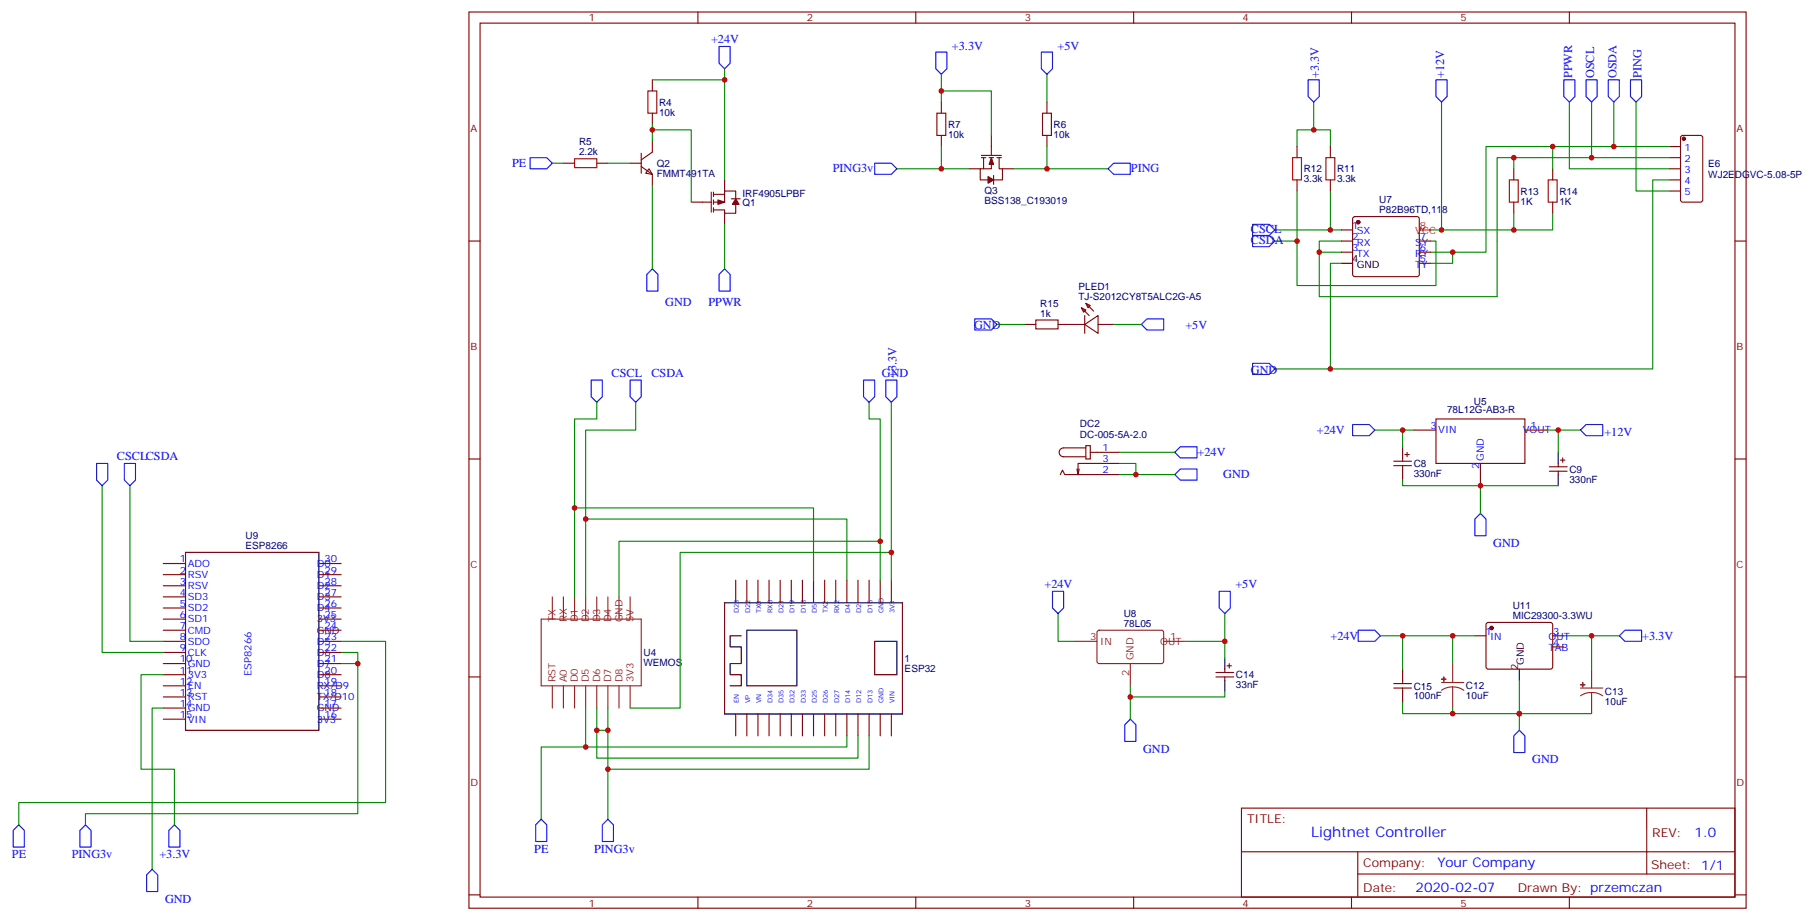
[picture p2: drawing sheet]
<svg xmlns="http://www.w3.org/2000/svg" width="577mm" height="292mm" viewBox="0 0 577 292" stroke-linecap="round" stroke-linejoin="round" font-family="sans-serif">
<g fill="none" stroke="#870000" stroke-width=".35">
<path d="M148.8 3.8h405.4v284.3h-405.4zM152.4 7.3h398.3v277.3h-398.3zM221.5 3.8v3.5M290.7 3.8v3.5M359.8 3.8v3.5M428.9 3.8v3.5M498.1 3.8v3.5M207 25.3v3.6M207 35.9v3.5M297.4 35.9h2.8v7.1h-2.8zM298.8 32.4v3.5M330.9 35.9h2.8v7.1h-2.8z"/>
<path d="M332.3 32.4v3.5M178.8 51.8h3.6M189.4 51.8h3.5M200 51.8h3.5M203.5 52.8l3.5 2.5v3.5M203.5 48.6v6.4M206 53.6l1 1.7-2.1-.3zM207 44.7v3.6l-3.5 2.4M230 57.1v3.5M298.8 43v3.5M307.6 53.6h3.5M311.5 50h1.4"/>
<path d="M311.5 49.3h6.3M312.2 50v3.6M313.9 50h1.4M314.6 50v3.6h-3.5v3.5h2.5M314.6 43v6.3M315.3 55.7v2.8M316.4 50h1.4M317.1 50v3.6h1.1v3.5h-2.9M318.2 53.6h3.5M332.3 43v3.5M411.7 46.5v3.5M411.7 57.1v3.5"/>
<path d="M422.2 46.5v3.5M422.2 57.1v3.5M480.4 53.6v3.5M492.8 53.6v3.5M529.8 46.5h3.6M529.8 50h3.6M529.8 53.6h3.6M529.8 57.1h3.6M533.6 43.2l.5-.2h5.6l.7 .4v20l-.4 .7h-5.9l-.7-.4v-20zM148.8 76.5h3.6M219.4 64.1h6.3M225.7 61v6.3"/>
<path d="M226.4 61v1.4M226.4 63.4v1.4M226.4 65.9v1.4M226.4 61.7h3.6M230 67.7v3.5M232.1 63.1h2.8M233.5 63.1v-2.5h-3.5v3.5h-3.6M233.5 64.8v2.9h-3.5v-1.1h-3.6M425.8 76.5h3.5M425.8 73h3.5M429.5 68.9l.5-.2h19.8l.5 .2 .2 .5v17.7l-.3 .5-.4 .2h-19.8l-.5-.3-.2-.4v-17.7zM450.5 76.5h3.5"/>
<path d="M480.4 64.1v3.6M492.8 64.1v3.6M529.8 60.6h3.6M550.7 76.5h3.5M343.2 97.6l1.4 .8-.7 .7zM343.2 97.6l2.5 2.5M344.6 96.2l1.4 .7-.7 .7zM344.6 96.2l2.5 2.5M425.8 80h3.5M450.5 80h3.5M450.5 83.5h3.5M325.2 102.9h3.6"/>
<path d="M328.8 101.5h7v2.9h-7zM335.8 102.9h8.5M344.3 102.9l4.2-2.8v5.7zM344.3 100.1v5.7M348.5 102.9h4.9M448.7 136.5h7.1M455.8 132.9h28.2v14.1h-28.2zM484 136.5h7M148.8 145.6h3.6M336.5 150.6l.7-1.4 .7 1.4h17.3M342.5 148.8l-.3 1.8M344.6 141.4h1.4v4.2h-1.4z"/>
<path d="M344.6 142.1h-7a1.41 1.41 0 0 0-1.4 1.4 1.41 1.41 0 0 0 1.4 1.4h7M346 143.5h9.2M355.2 147h-13v3.6l-.4-1.8M442.3 146.3h5.7M442.3 147.7h5.7M445.2 145.3v1M445.2 147.7v1.1M445.9 144.2h1.4M446.6 143.5v1.4M469.9 147v7.1M491.7 148.1h5.7M491.7 149.5h5.7"/>
<path d="M494.6 147v1.1M494.6 149.5v1.1M495.3 146h1.4M496 145.3v1.4M550.7 145.6h3.5M51.8 178.8h7.1M101.2 178.8h7.1M51.8 182.3h7.1M51.8 185.8h7.1M51.8 189.4h7.1M51.8 192.9h7.1M51.8 196.4h7.1"/>
<path d="M51.8 200h7.1M101.2 182.3h7.1M101.2 185.8h7.1M101.2 189.4h7.1M101.2 192.9h7.1M101.2 196.4h7.1M101.2 200h7.1M233.5 184.1v6.9M237 184.1v6.9M240.6 184.1v6.9M244.1 184.1v6.9M247.6 184.1v6.9"/>
<path d="M251.1 184.1v6.9M254.7 184.1v6.9M258.2 184.1v6.9M261.7 184.1v6.9M265.3 184.1v6.9M268.8 184.1v6.9M272.3 184.1v6.9M275.8 184.1v6.9M279.4 184.1v6.9M282.9 184.1v6.9M471.9 197.7l.4-.2h19.8l.5 .2 .2 .5-.1 13.7-.6 .4-20-.1-.5-.6v-13.4zM51.8 203.5h7.1"/>
<path d="M51.8 207h7.1M51.8 210.5h7.1M51.8 214.1h7.1M51.8 217.6h7.1M101.2 203.5h7.1M101.2 207h7.1M101.2 210.5h7.1M101.2 214.1h7.1M101.2 217.6h7.1M148.8 214.8h3.6M385.9 214.8h5.6M385.9 213.4h5.6"/>
<path d="M388.7 212.3v1.1M388.7 214.8v1M389.4 211.2h1.4M390.1 210.5v1.4M442.3 216.9h5.7M442.3 218.3h5.7M445.2 215.8v1.1M445.2 218.3v1.1M468.1 201.7h3.5M492.8 201.7h3.5M492.8 205.2h3.5M550.7 214.8h3.5"/>
<path d="M51.8 221.1h7.1M51.8 224.6h7.1M51.8 228.2h7.1M101.2 221.1h7.1M101.2 224.6h7.1M101.2 228.2h7.1M233.5 226.5v7M237 226.5v7M240.6 226.5v7M244.1 226.5v7M247.6 226.5v7M251.1 226.5v7"/>
<path d="M254.7 226.5v7M258.2 226.5v7M261.7 226.5v7M265.3 226.5v7M268.8 226.5v7M272.3 226.5v7M275.8 226.5v7M279.4 226.5v7M282.9 226.5v7M394 256.4h156.7v28.2h-156.7zM522.6 256.4l.1 20.9M394.1 270.2h156.4"/>
<path d="M430.9 277.3h119.6M430.9 270.2v14.2M148.8 283.9h3.6M221.5 284.6v3.5M290.7 284.6v3.5M359.8 284.6v3.5M428.9 284.6v3.5M498.1 284.6v3.5M550.7 283.9h3.5"/>
</g>
<g fill="none" stroke="#8c2424" stroke-width=".35">
<path d="M171.8 196.4h31.7v21.2h-31.7zM175.3 189.4v7M178.8 189.4v7M182.4 189.4v7M185.9 189.4v7M189.4 189.4v7M192.9 189.4v7M196.5 189.4v7M200 189.4v7M175.3 217.6v7M178.8 217.6v7M182.4 217.6v7"/>
<path d="M185.9 217.6v7M189.4 217.6v7M192.9 217.6v7M196.5 217.6v7M200 217.6v7M341.1 203.5h7.1M348.4 200.2l.5-.2h20l.4 .7v9.4l-.7 .4h-20l-.4-.7v-9.1zM358.7 210.5v7.1M369.3 203.5h7.1M457.5 216.5h7.1M461 217.9l1.9 .3 1.7 .8M461 217.9l-1.8 .3-1.7 .8"/>
<path d="M461 210.5v6M461 217.9v6.7M501.6 218.3h7.1M505.1 219.7l1.9 .2 1.7 .9M505.1 219.7l-1.8 .2-1.7 .9M505.1 212.3v6M505.1 219.7v6.7"/>
</g>
<g fill="none" stroke="#008700" stroke-width=".35">
<path d="M207 25.3h23M207 39.4v1.8M230 21.8v35.3M298.8 28.9h15.8v14.1M298.8 23.6v8.8M332.3 23.6v8.8M416.9 32.4v8.8M457.5 32.4v40.6h-3.5M498.1 32.4v21.2h31.7M505.1 32.4v17.6M512.2 32.4v14.1M519.3 32.4v28.2h10.5"/>
<path d="M175.3 51.8h3.5M192.9 51.8h7.1M207 44.7v-3.5h12.4v22.9M207 58.8v26.5M284.7 53.6h14.1M298.8 46.5v7.1h8.8M321.7 53.6h30M332.3 46.5v7.1M411.7 46.5v-5.3h10.5v5.3M480.4 50v3.6M492.8 46.5v7.1M529.8 50h-54.6v44.1h-56.5v-14.1h7.1"/>
<path d="M529.8 57.1h-5.3v60h-102.3M529.8 46.5h-58.2v33.5h-10.6M230 71.2v14.1M404.6 76.5h7.1v14.1h44.1v-14.1h-1.8M404.6 73h21.2M411.7 60.6v15.9M422.2 60.6v12.4M425.8 76.5h-7.1v3.5M480.4 67.7v5.3M492.8 67.7v5.3h-35.3M425.8 83.5h-3.6v33.6h-17.6M454 80h7v3.5h-7"/>
<path d="M316.4 102.9h8.8M353.4 102.9h8.9M189.4 127.6v5.3h-7v28.2M201.8 127.6v8.9h-15.9v28.2M275.8 127.6v5.3h3.6v38.8M282.9 127.6v47.7M436.4 136.5h12.3M445.2 136.5v5.2M491 136.5h10.6M494.6 136.5v7M32.4 154.1v52.9h19.4M41.2 154.1v49.4h10.6"/>
<path d="M355.2 147h5.3v3.6M355.2 143.5h17.7M355.2 150.6h17.7M445.2 152.3v1.8h24.7M494.6 154.1h-24.7v8.8M258.2 184.1v-23h-75.8v28.3M268.8 184.1v-19.4h-82.9v24.7M279.4 184.1v-12.4h-82.9v17.7M282.9 184.1v-8.8h-67v49.3h-15.9M335.8 194.7v8.8h5.3M388.7 194.7v8.8h-12.3M51.8 214.1h-7v30h10.6v17.6"/>
<path d="M108.3 207h5.3v51.2h-86.5v3.5M108.3 203.5h14.1v51.1h-116.4v7.1M108.3 210.5h5.3M358.7 217.6v10.6M388.7 219.4v1.7h-30M388.7 203.5v5.3M438.1 201.7h30M445.2 201.7v10.6M461 201.7v8.8M482.2 215.8v15.9M496.3 201.7h17.7M505.1 201.7v10.6"/>
<path d="M51.8 224.6h-3.5v51.2M185.9 224.6v12.4h82.9v-3.5M185.9 237h-14.1v22.9M189.4 224.6v15.9h82.9v-7M189.4 231.7h3.5M192.9 224.6v19.5h82.9v-10.6M445.2 222.9v3.5h15.8M461 224.6v1.8h44.1M192.9 244.1v15.8"/>
</g>
<g fill="none" stroke="#00f" stroke-width=".35">
<path d="M228.2 14.7h3.5v5.3l-1.7 1.8-1.8-1.8zM297 16.5h3.5v5.3l-1.7 1.8-1.8-1.8zM330.5 16.5h3.5v5.3l-1.7 1.8-1.8-1.8zM415.2 25.3h3.5v5.3l-1.8 1.8-1.7-1.8zM455.8 25.3h3.5v5.3l-1.8 1.8-1.7-1.8zM496.3 25.3h3.6v5.3l-1.8 1.8-1.8-1.8zM503.4 25.3h3.5v5.3l-1.8 1.8-1.7-1.8zM510.4 25.3h3.6v5.3l-1.8 1.8-1.8-1.8zM517.5 25.3h3.5v5.3l-1.7 1.8-1.8-1.8zM168.2 50h5.3l1.8 1.8-1.8 1.8h-5.3zM277.6 51.8h5.3l1.8 1.8-1.8 1.7h-5.3zM353.4 51.8h5.3v3.5h-5.3l-1.7-1.7z"/>
<path d="M397.5 74.7h5.3l1.8 1.8-1.8 1.7h-5.3zM397.5 71.2h5.3l1.8 1.8-1.8 1.7h-5.3zM207 85.3l1.8 1.8v5.3h-3.5v-5.3zM230 85.3l1.7 1.8v5.3h-3.5v-5.3zM309.4 101.2h5.2l1.8 1.7-1.8 1.8h-5.2zM364 101.2h5.3v3.5h-5.3l-1.7-1.8zM397.5 115.3h5.3l1.8 1.8-1.8 1.7h-5.3zM187.6 120.6h3.6v5.3l-1.8 1.7-1.8-1.7zM200 120.6h3.5v5.3l-1.7 1.7-1.8-1.7zM274.1 120.6h3.5v5.3l-1.8 1.7-1.7-1.7zM281.1 120.6h3.6v5.3l-1.8 1.7-1.8-1.7zM429.3 134.7h5.3l1.8 1.8-1.8 1.7h-5.3z"/>
<path d="M503.4 134.7h5.3v3.5h-5.3l-1.8-1.7zM30.7 147h3.5v5.3l-1.8 1.8-1.7-1.8zM39.5 147h3.5v5.3l-1.8 1.8-1.7-1.8zM372.9 143.5l1.7-1.8h5.3v3.6h-5.3zM374.6 148.8h5.3v3.5h-5.3l-1.7-1.7zM469.9 162.9l1.7 1.8v5.3h-3.5v-5.3zM334 187.6h3.6v5.3l-1.8 1.8-1.8-1.8zM387 187.6h3.5v5.3l-1.8 1.8-1.7-1.8zM431.1 200h5.3l1.7 1.7-1.7 1.8h-5.3zM515.7 200h5.3v3.5h-5.3l-1.7-1.8zM358.7 228.2l1.8 1.7v5.3h-3.5v-5.3zM482.2 231.7l1.8 1.8v5.3h-3.6v-5.3z"/>
<path d="M171.8 259.9l1.7 1.8v5.3h-3.5v-5.3zM192.9 259.9l1.8 1.8v5.3h-3.5v-5.3zM4.2 263.5l1.8-1.8 1.7 1.8v5.2h-3.5zM25.4 263.5l1.7-1.8 1.8 1.8v5.2h-3.5zM48.3 275.8l1.8 1.8v5.3h-3.6v-5.3zM53.6 263.5l1.8-1.8 1.7 1.8v5.2h-3.5z"/>
</g>
<g fill="#870000" stroke="#870000" stroke-width=".35">
<path d="M314.6 50l.7 2.1h-1.4z"/>
<path d="M313.6 56l1.7 1.1-1.7 1z"/>
<path d="M233.5 63.1l1.1 1.7h-2.2z"/>
<path d="M227.9 63.4l2.1 .7-2.1 .7z"/>
<circle cx="534.4" cy="44" r=".53"/>
<circle cx="431.1" cy="70.5" r=".53"/>
<circle cx="473.4" cy="199.2" r=".53"/>
</g>
<path d="M205.6 28.9h2.9v7h-2.9zM182.4 50.4h7v2.8h-7zM410.2 50h2.9v7.1h-2.9zM420.8 50h2.9v7.1h-2.9zM479 57.1h2.9v7h-2.9zM491.4 57.1h2.8v7h-2.8z" fill="none" stroke="#a10000" stroke-width=".35"/>
<g fill="none" stroke="#000" stroke-width=".35">
<path d="M425.8 83.5h3.5M445.2 141.7v3.6M445.2 148.8v3.5M494.6 143.5v3.5M494.6 150.6v3.5M58.9 175.3h42.3v56.4h-42.3zM230 191.2h56.4v35.3h-56.4zM237 200h15.9v17.6h-15.9zM235.3 201.7h-3.6v3.5h3.6v5.3h-3.6v3.6h3.6v3.5h-3.6M277.6 203.5h7.1v10.6h-7.1zM388.7 208.8v3.5M388.7 215.8v3.6"/>
<path d="M445.2 212.3v3.5M445.2 219.4v3.5M482.2 212.3v3.5"/>
</g>
<path d="M450.5 73h3.5" fill="none" stroke="#f00" stroke-width=".35"/>
<g fill="#8c2424" stroke="#8c2424" stroke-width=".35">
<path d="M457.5 215.5h1.4z"/>
<path d="M458.2 214.8l.1 1.4z"/>
<path d="M501.6 217.2l1.4 .1z"/>
<path d="M502.3 216.5l.1 1.4z"/>
</g>
<g fill="#c00">
<circle cx="457.5" cy="73" r=".88"/>
<circle cx="422.2" cy="117.1" r=".88"/>
<circle cx="298.8" cy="28.9" r=".88"/>
<circle cx="388.7" cy="203.5" r=".88"/>
<circle cx="185.9" cy="237" r=".88"/>
<circle cx="445.2" cy="136.5" r=".88"/>
<circle cx="469.9" cy="154.1" r=".88"/>
<circle cx="445.2" cy="201.7" r=".88"/>
<circle cx="482.2" cy="226.4" r=".88"/>
<circle cx="505.1" cy="201.7" r=".88"/>
<circle cx="360.5" cy="150.6" r=".88"/>
<circle cx="279.4" cy="171.7" r=".88"/>
<circle cx="282.9" cy="175.3" r=".88"/>
<circle cx="182.4" cy="161.1" r=".88"/>
<circle cx="422.2" cy="73" r=".88"/>
<circle cx="416.9" cy="41.2" r=".88"/>
<circle cx="411.7" cy="76.5" r=".88"/>
<circle cx="185.9" cy="164.7" r=".88"/>
<circle cx="461" cy="201.7" r=".88"/>
<circle cx="461" cy="226.4" r=".88"/>
<circle cx="192.9" cy="244.1" r=".88"/>
<circle cx="494.6" cy="136.5" r=".88"/>
<circle cx="192.9" cy="231.7" r=".88"/>
<circle cx="189.4" cy="231.7" r=".88"/>
<circle cx="358.7" cy="221.1" r=".88"/>
<circle cx="332.3" cy="53.6" r=".88"/>
<circle cx="298.8" cy="53.6" r=".88"/>
<circle cx="418.7" cy="80" r=".88"/>
<circle cx="505.1" cy="50" r=".88"/>
<circle cx="480.4" cy="50" r=".88"/>
<circle cx="492.8" cy="46.5" r=".88"/>
<circle cx="512.2" cy="46.5" r=".88"/>
<circle cx="461" cy="80" r=".88"/>
<circle cx="480.4" cy="73" r=".88"/>
<circle cx="113.6" cy="210.5" r=".88"/>
<circle cx="230" cy="25.3" r=".88"/>
<circle cx="207" cy="41.2" r=".88"/>
</g>
<text font-size="4.6" fill="#00f" x="416.1" y="265.4">Lightnet Controller</text>
<g font-size="4.2" fill="#00f">
<text x="537.8" y="265.7">1.0</text>
<text x="456.2" y="275.2">Your Company</text>
<text x="449.3" y="283">2020-02-07</text>
</g>
<g font-size="3.9" fill="#00f">
<text x="225.7" y="13.8">+24V</text>
<text x="302.1" y="16">+3.3V</text>
<text x="335.6" y="16">+5V</text>
<text x="418.6" y="24.8" transform="rotate(-90 418.6 24.8)">+3.3V</text>
<text x="458.4" y="24.8" transform="rotate(-90 458.4 24.8)">+12V</text>
<text x="498.9" y="24.8" transform="rotate(-90 498.9 24.8)">PPWR</text>
<text x="506" y="24.8" transform="rotate(-90 506 24.8)">OSCL</text>
<text x="513.1" y="24.8" transform="rotate(-90 513.1 24.8)">OSDA</text>
<text x="520.9" y="24.8" transform="rotate(-90 520.9 24.8)">PING</text>
<text x="162.5" y="53.1">PE</text>
<text x="264.3" y="54.7">PING3v</text>
<text x="358.9" y="54.7">PING</text>
<text x="397" y="77.3">CSDA</text>
<text x="397" y="73.8">CSCL</text>
<text x="211.1" y="97.1">GND</text>
<text x="224.8" y="97.1">PPWR</text>
<text x="309.2" y="104.2">GND</text>
<text x="376.2" y="104.2">+5V</text>
<text x="194.1" y="119.6">CSCL</text>
<text x="206.8" y="119.6">CSDA</text>
<text x="279.9" y="119.6">GND</text>
<text x="397" y="118.7">GND</text>
<text x="284.5" y="120" transform="rotate(-90 284.5 120)">+3.3V</text>
<text x="417.9" y="137.7">+24V</text>
<text x="509.2" y="138.2">+12V</text>
<text x="37.1" y="146">CSCLCSDA</text>
<text x="380.1" y="144.8">+24V</text>
<text x="388.2" y="151.8">GND</text>
<text x="473.9" y="173.5">GND</text>
<text x="331.5" y="186.6">+24V</text>
<text x="392.1" y="186.6">+5V</text>
<text x="422.3" y="203">+24V</text>
<text x="521.2" y="203">+3.3V</text>
<text x="362.8" y="238.8">GND</text>
<text x="486.3" y="242.2">GND</text>
<text x="3.8" y="272.2">PE</text>
<text x="22.7" y="272.3">PING3v</text>
<text x="50.6" y="272.3">+3.3V</text>
<text x="169.6" y="270.5">PE</text>
<text x="188.6" y="270.5">PING3v</text>
<text x="52.4" y="286.4">GND</text>
</g>
<g font-size="3.9" fill="#800">
<text x="395.8" y="261">TITLE:</text>
<text x="524.4" y="265.7">REV:</text>
<text x="432.7" y="275.2">Company:</text>
<text x="524.1" y="275.8">Sheet: 1/1</text>
<text x="432.7" y="282.9">Date:</text>
<text x="481.7" y="282.9">Drawn By: przemczan</text>
</g>
<g font-size="3.2" fill="#800">
<text x="186.9" y="6.8">1</text>
<text x="256.1" y="6.8">2</text>
<text x="325.2" y="6.8">3</text>
<text x="394.4" y="6.8">4</text>
<text x="463.5" y="6.8">5</text>
<text x="149.4" y="41.9">A</text>
<text x="551.2" y="41.9">A</text>
<text x="149.4" y="111.1">B</text>
<text x="551.2" y="111.1">B</text>
<text x="149.4" y="180.2">C</text>
<text x="551.2" y="180.2">C</text>
<text x="149.4" y="249.3">D</text>
<text x="551.2" y="249.3">D</text>
<text x="186.9" y="287.6">1</text>
<text x="256.1" y="287.6">2</text>
<text x="325.2" y="287.6">3</text>
<text x="394.4" y="287.6">4</text>
<text x="463.5" y="287.6">5</text>
</g>
<g font-size="3.2" fill="#000080">
<text x="209.2" y="33.5">R4</text>
<text x="209.2" y="36.7">10k</text>
<text x="300.9" y="40.6">R7</text>
<text x="334.4" y="40.6">R6</text>
<text x="183.8" y="46.1">R5</text>
<text x="300.9" y="43.7">10k</text>
<text x="334.4" y="43.7">10k</text>
<text x="183.8" y="49.3">2.2k</text>
<text x="208.5" y="52.9">Q2</text>
<text x="542.2" y="53">E6</text>
<text x="208.5" y="56.1">FMMT491TA</text>
<text x="413.8" y="57.9">3.3k</text>
<text x="413.8" y="54.7">R12</text>
<text x="424.4" y="57.9">3.3k</text>
<text x="424.4" y="54.7">R11</text>
<text x="542.2" y="56.6">WJ2EDGVC-5.08-5P</text>
<text x="235.6" y="62.4">IRF4905LPBF</text>
<text x="235.6" y="65.5">Q1</text>
<text x="312.4" y="64.6">BSS138_C193019</text>
<text x="312.4" y="61.5">Q3</text>
<text x="437.8" y="64.4">U7</text>
<text x="482.6" y="64.9">1K</text>
<text x="482.6" y="61.8">R13</text>
<text x="494.9" y="64.9">1K</text>
<text x="494.9" y="61.8">R14</text>
<text x="437.8" y="67.7">P82B96TD,118</text>
<text x="342.3" y="95.2">TJ-S2012CY8T5ALC2G-A5</text>
<text x="342.3" y="92">PLED1</text>
<text x="330.2" y="100.5">1k</text>
<text x="330.2" y="97.3">R15</text>
<text x="459.3" y="131.2">78L12G-AB3-R</text>
<text x="467.8" y="128.5">U5</text>
<text x="342.7" y="135.6">DC2</text>
<text x="342.7" y="138.8">DC-005-5A-2.0</text>
<text x="448.7" y="148.2">C8</text>
<text x="498.1" y="149.9">C9</text>
<text x="448.7" y="151.4">330nF</text>
<text x="498.1" y="153.1">330nF</text>
<text x="77.9" y="170.9">U9</text>
<text x="77.9" y="174">ESP8266</text>
<text x="356.6" y="195.8">U8</text>
<text x="480.1" y="196.4">MIC29300-3.3WU</text>
<text x="480.1" y="193.4">U11</text>
<text x="356.6" y="198.8">78L05</text>
<text x="204.2" y="208.1">U4</text>
<text x="287.1" y="209.9">1</text>
<text x="204.2" y="211.3">WEMOS</text>
<text x="287.1" y="213.1">ESP32</text>
<text x="392.3" y="215.2">C14</text>
<text x="392.3" y="218.4">33nF</text>
<text x="448.7" y="221.8">100nF</text>
<text x="448.7" y="218.8">C15</text>
<text x="465.3" y="221.9">10uF</text>
<text x="465.3" y="218.7">C12</text>
<text x="509.4" y="220.5">C13</text>
<text x="509.4" y="223.7">10uF</text>
</g>
<g font-size="3.2" fill="#00f">
<text x="534.7" y="47.9">1</text>
<text x="534.7" y="51.4">2</text>
<text x="534.7" y="55">3</text>
<text x="534.7" y="58.5">4</text>
<text x="534.7" y="62">5</text>
<text x="429.1" y="72.6">1</text>
<text x="429.1" y="76.1">2</text>
<text x="430.6" y="74.4">SX</text>
<text x="430.6" y="77.9">RX</text>
<text x="449.2" y="77.9">SY</text>
<text x="450.6" y="76.1">7</text>
<text x="429.1" y="79.7">3</text>
<text x="430.6" y="81.4">TX</text>
<text x="449.2" y="81.4">RY</text>
<text x="450.6" y="83.2">5</text>
<text x="450.6" y="79.7">6</text>
<text x="449.2" y="84.9">TY</text>
<text x="454" y="136.1">3</text>
<text x="456.5" y="137.5">VIN</text>
<text x="483.3" y="137.5">VOUT</text>
<text x="485.7" y="136.1">1</text>
<text x="349.9" y="143.2">1</text>
<text x="349.9" y="146.7">3</text>
<text x="469.5" y="148.8" transform="rotate(-90 469.5 148.8)">2</text>
<text x="470.9" y="146.3" transform="rotate(-90 470.9 146.3)">GND</text>
<text x="349.9" y="150.2">2</text>
<text x="57.1" y="178.4">1</text>
<text x="59.6" y="179.8">ADO</text>
<text x="100.5" y="179.8">D0</text>
<text x="103" y="178.4">30</text>
<text x="57.1" y="182">2</text>
<text x="57.1" y="185.5">3</text>
<text x="59.6" y="183.4">RSV</text>
<text x="100.5" y="183.4">D1</text>
<text x="103" y="185.5">28</text>
<text x="103" y="182">29</text>
<text x="57.1" y="189">4</text>
<text x="59.6" y="186.9">RSV</text>
<text x="59.6" y="190.4">SD3</text>
<text x="100.5" y="190.4">D3</text>
<text x="100.5" y="186.9">D2</text>
<text x="103" y="189">27</text>
<text x="57.1" y="192.5">5</text>
<text x="57.1" y="196.1">6</text>
<text x="59.6" y="194">SD2</text>
<text x="59.6" y="197.5">SD1</text>
<text x="100.5" y="197.5">3V3</text>
<text x="100.5" y="194">D4</text>
<text x="103" y="196.1">25</text>
<text x="103" y="192.5">26</text>
<text x="57.1" y="199.6">7</text>
<text x="57.1" y="203.1">8</text>
<text x="59.6" y="201">CMD</text>
<text x="100.5" y="201">GND</text>
<text x="103" y="203.1">23</text>
<text x="103" y="199.6">24</text>
<text x="471.5" y="201.4">1</text>
<text x="472.9" y="203.1">IN</text>
<text x="491.5" y="203.1">OUT</text>
<text x="493" y="201.4">3</text>
<text x="57.1" y="206.7">9</text>
<text x="59.6" y="204.5">SDO</text>
<text x="59.6" y="208.1">CLK</text>
<text x="100.5" y="208.1">D6</text>
<text x="100.5" y="204.5">D5</text>
<text x="103" y="206.7">22</text>
<text x="491.5" y="206.7">TAB</text>
<text x="493" y="204.9">4</text>
<text x="57.1" y="210.2">10</text>
<text x="57.1" y="213.7">11</text>
<text x="59.6" y="211.6">GND</text>
<text x="59.6" y="215.1">3V3</text>
<text x="79.8" y="214.6" transform="rotate(-90 79.8 214.6)">ESP8266</text>
<text x="100.5" y="215.1">D8</text>
<text x="100.5" y="211.6">D7</text>
<text x="103" y="213.7">20</text>
<text x="103" y="210.2">21</text>
<text x="57.1" y="217.2">12</text>
<text x="57.1" y="220.8">13</text>
<text x="59.6" y="218.7">EN</text>
<text x="100.5" y="218.7">RX/D9</text>
<text x="103" y="220.8">18</text>
<text x="103" y="217.2">19</text>
<text x="57.1" y="224.3">14</text>
<text x="57.1" y="227.8">15</text>
<text x="59.6" y="222.2">RST</text>
<text x="59.6" y="225.7">GND</text>
<text x="100.5" y="225.7">GND</text>
<text x="100.5" y="222.2">TX/D10</text>
<text x="103" y="227.8">16</text>
<text x="103" y="224.3">17</text>
<text x="59.6" y="229.2">VIN</text>
<text x="100.5" y="229.2">3V3</text>
</g>
<g font-size="3.2" fill="#f00">
<text x="449.2" y="74.4">VCC</text>
<text x="450.6" y="72.6">8</text>
</g>
<g font-size="3.2">
<text x="429.1" y="83.2">4</text>
<text x="430.6" y="84.9">GND</text>
<text x="481.9" y="212.5" transform="rotate(-90 481.9 212.5)">2</text>
<text x="483.6" y="211" transform="rotate(-90 483.6 211)">GND</text>
</g>
<g font-size="3.2" fill="#8d2323">
<text x="176.4" y="197.5" transform="rotate(-90 176.4 197.5)">TX</text>
<text x="179.9" y="197.5" transform="rotate(-90 179.9 197.5)">RX</text>
<text x="183.4" y="197.5" transform="rotate(-90 183.4 197.5)">D1</text>
<text x="186.9" y="197.5" transform="rotate(-90 186.9 197.5)">D2</text>
<text x="190.5" y="197.5" transform="rotate(-90 190.5 197.5)">D3</text>
<text x="194" y="197.5" transform="rotate(-90 194 197.5)">D4</text>
<text x="197.5" y="197.5" transform="rotate(-90 197.5 197.5)">GND</text>
<text x="201" y="197.5" transform="rotate(-90 201 197.5)">5V</text>
<text x="346" y="203.1">3</text>
<text x="371.4" y="203.1">1</text>
<text x="349.2" y="204.5">IN</text>
<text x="359.8" y="209.5" transform="rotate(-90 359.8 209.5)">GND</text>
<text x="368.3" y="204.5">OUT</text>
<text x="358.4" y="214.4" transform="rotate(-90 358.4 214.4)">2</text>
<text x="176.4" y="216.5" transform="rotate(-90 176.4 216.5)">RST</text>
<text x="179.9" y="216.5" transform="rotate(-90 179.9 216.5)">A0</text>
<text x="183.4" y="216.5" transform="rotate(-90 183.4 216.5)">D0</text>
<text x="186.9" y="216.5" transform="rotate(-90 186.9 216.5)">D5</text>
<text x="190.5" y="216.5" transform="rotate(-90 190.5 216.5)">D6</text>
<text x="194" y="216.5" transform="rotate(-90 194 216.5)">D7</text>
<text x="197.5" y="216.5" transform="rotate(-90 197.5 216.5)">D8</text>
<text x="201" y="216.5" transform="rotate(-90 201 216.5)">3V3</text>
</g>
<g font-size="2.1" fill="#00f">
<text x="234.5" y="194.6" transform="rotate(-90 234.5 194.6)">D23</text>
<text x="238.1" y="194.6" transform="rotate(-90 238.1 194.6)">D22</text>
<text x="241.6" y="194.6" transform="rotate(-90 241.6 194.6)">TX0</text>
<text x="245.1" y="194.6" transform="rotate(-90 245.1 194.6)">RX0</text>
<text x="248.7" y="194.6" transform="rotate(-90 248.7 194.6)">D21</text>
<text x="252.2" y="194.6" transform="rotate(-90 252.2 194.6)">D19</text>
<text x="255.7" y="194.6" transform="rotate(-90 255.7 194.6)">D18</text>
<text x="259.2" y="194.6" transform="rotate(-90 259.2 194.6)">D5</text>
<text x="262.8" y="194.6" transform="rotate(-90 262.8 194.6)">TX2</text>
<text x="266.3" y="194.6" transform="rotate(-90 266.3 194.6)">RX2</text>
<text x="269.8" y="194.6" transform="rotate(-90 269.8 194.6)">D4</text>
<text x="273.3" y="194.6" transform="rotate(-90 273.3 194.6)">D2</text>
<text x="276.9" y="194.6" transform="rotate(-90 276.9 194.6)">D15</text>
<text x="280.4" y="194.6" transform="rotate(-90 280.4 194.6)">GND</text>
<text x="283.9" y="194.6" transform="rotate(-90 283.9 194.6)">3V3</text>
<text x="234.5" y="223.2" transform="rotate(-90 234.5 223.2)">EN</text>
<text x="238.1" y="223.2" transform="rotate(-90 238.1 223.2)">VP</text>
<text x="241.6" y="223.2" transform="rotate(-90 241.6 223.2)">VN</text>
<text x="245.1" y="223.2" transform="rotate(-90 245.1 223.2)">D34</text>
<text x="248.7" y="223.2" transform="rotate(-90 248.7 223.2)">D35</text>
<text x="252.2" y="223.2" transform="rotate(-90 252.2 223.2)">D32</text>
<text x="255.7" y="223.2" transform="rotate(-90 255.7 223.2)">D33</text>
<text x="259.2" y="223.2" transform="rotate(-90 259.2 223.2)">D25</text>
<text x="262.8" y="223.2" transform="rotate(-90 262.8 223.2)">D26</text>
<text x="266.3" y="223.2" transform="rotate(-90 266.3 223.2)">D27</text>
<text x="269.8" y="223.2" transform="rotate(-90 269.8 223.2)">D14</text>
<text x="273.3" y="223.2" transform="rotate(-90 273.3 223.2)">D12</text>
<text x="276.9" y="223.2" transform="rotate(-90 276.9 223.2)">D13</text>
<text x="280.4" y="223.2" transform="rotate(-90 280.4 223.2)">GND</text>
<text x="283.9" y="223.2" transform="rotate(-90 283.9 223.2)">VIN</text>
</g>
</svg>
